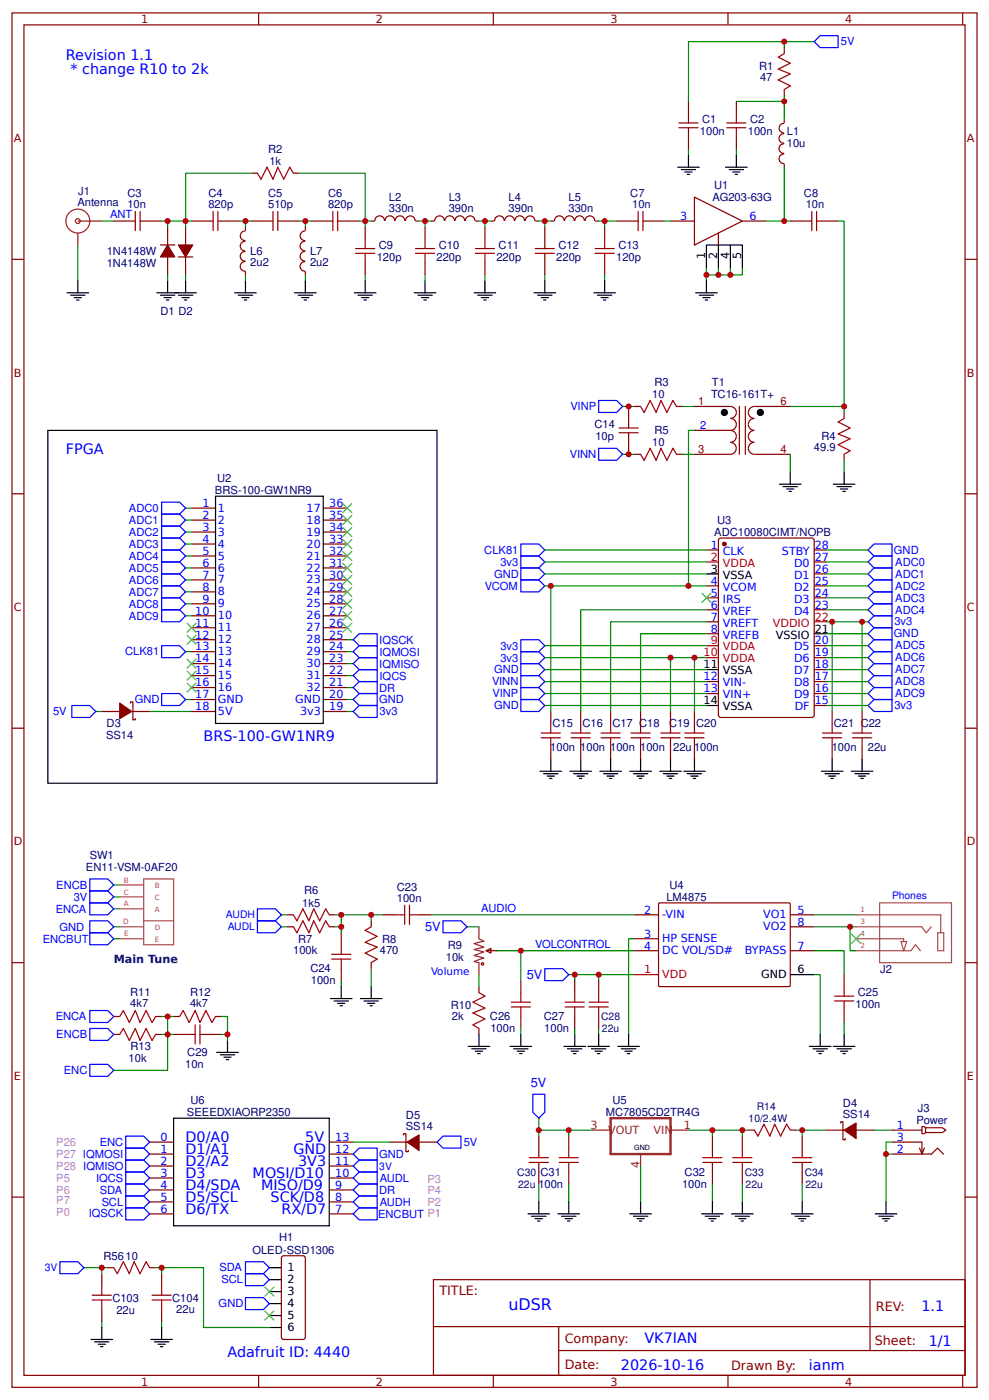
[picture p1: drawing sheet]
<svg xmlns="http://www.w3.org/2000/svg" width="219mm" height="310mm" viewBox="0 0 219 310" stroke-linecap="round" stroke-linejoin="round" font-family="sans-serif">
<g fill="none" stroke="#800" stroke-width=".26">
<path d="M2.6 2.9h213.3v304h-213.3zM5.3 5.5h208v298.7h-208zM57.1 2.9v2.6M109 2.9v2.6M160.9 2.9v2.6M173.3 10.5v1.4M173.3 19.8v1.3M212.7 2.9v2.6M55.6 38.3h1.3M64.8 38.3h1.3M152.1 22.4v2.7M152.1 30.4v2.6"/>
<path d="M162.7 22.4v2.7M162.7 30.4v2.6M173.3 31.8a1.06 1.06 0 0 0-1.2 1.1 1.06 1.06 0 0 0 1.2 1M173.3 29.6a1.06 1.06 0 0 0-1.2 1 1.06 1.06 0 0 0 1.2 1.1M173.3 34.1a1.06 1.06 0 0 0-1.2 1 1.06 1.06 0 0 0 1.2 1.1v.8M173.3 27.3a1.06 1.06 0 0 0-1.1 1 1.06 1.06 0 0 0 1.1 1.1M173.3 26.4v.8M2.6 57.4h2.7M25.1 48.9h2.7M33.1 48.9h2.6M35.5 54.2h3.1M37 50.2v4"/>
<path d="M37 56.8v4M39.4 56.8h3.2M41 50.2v4M41 56.8v4M42.3 48.9h2.7M50.3 48.9h2.6M54.2 55.6a1.06 1.06 0 0 0-1.1 1.1 1.06 1.06 0 0 0 1.1 1M54.2 53.4a1.06 1.06 0 0 0-1.1 1 1.06 1.06 0 0 0 1.1 1.1M54.2 57.9a1.06 1.06 0 0 0-1.1 1 1.06 1.06 0 0 0 1.1 1.1M54.2 51.1a1.06 1.06 0 0 0-1.1 1.1 1.06 1.06 0 0 0 1.1 1M54.2 50.2v.8M55.6 48.9h2.6"/>
<path d="M63.5 48.9h2.6M67.5 55.6a1.06 1.06 0 0 0-1.2 1.1 1.06 1.06 0 0 0 1.2 1M67.5 53.4a1.06 1.06 0 0 0-1.2 1 1.06 1.06 0 0 0 1.2 1.1M67.5 57.9a1.06 1.06 0 0 0-1.2 1 1.06 1.06 0 0 0 1.2 1.1v.8M67.5 51.1a1.06 1.06 0 0 0-1.2 1.1 1.06 1.06 0 0 0 1.2 1M67.5 50.2v.8M68.8 48.9h2.6M76.7 48.9h2.7M80.7 50.2v2.7M80.7 58.2v2.6M82 48.9h.8M82.8 48.9a1.06 1.06 0 0 1 1.1-1.2 1.06 1.06 0 0 1 1.1 1.2"/>
<path d="M85.1 48.9a1.06 1.06 0 0 1 1-1.2 1.06 1.06 0 0 1 1.1 1.2M87.3 48.9a1.06 1.06 0 0 1 1.1-1.2 1.06 1.06 0 0 1 1 1.2M89.6 48.9a1.06 1.06 0 0 1 1.1-1.1 1.06 1.06 0 0 1 1 1.1M91.8 48.9h.8M93.9 50.2v2.7M93.9 58.2v2.6M98.2 48.9a1.06 1.06 0 0 0-1.1-1.2 1.06 1.06 0 0 0-1 1.2h-.9M98.3 48.9a1.06 1.06 0 0 1 1.1-1.2 1.06 1.06 0 0 1 1 1.2M100.6 48.9a1.06 1.06 0 0 1 1-1.2 1.06 1.06 0 0 1 1.1 1.2M102.8 48.9a1.06 1.06 0 0 1 1.1-1.1 1.06 1.06 0 0 1 1.1 1.1M105 48.9h.8M107.2 50.2v2.7"/>
<path d="M107.2 58.2v2.6M108.5 48.9h.8M109.3 48.9a1.06 1.06 0 0 1 1.1-1.2 1.06 1.06 0 0 1 1 1.2M111.5 48.9a1.06 1.06 0 0 1 1.1-1.2 1.06 1.06 0 0 1 1.1 1.2M113.8 48.9a1.06 1.06 0 0 1 1-1.2 1.06 1.06 0 0 1 1.1 1.2M116.1 48.9a1.06 1.06 0 0 1 1-1.1 1.06 1.06 0 0 1 1.1 1.1M118.3 48.9h.8M120.4 50.2v2.7M120.4 58.2v2.6M121.7 48.9h.8M122.5 48.9a1.06 1.06 0 0 1 1.1-1.2 1.06 1.06 0 0 1 1 1.2M124.8 48.9a1.06 1.06 0 0 1 1-1.2 1.06 1.06 0 0 1 1.1 1.2"/>
<path d="M127 48.9a1.06 1.06 0 0 1 1.1-1.2 1.06 1.06 0 0 1 1 1.2M129.3 48.9a1.06 1.06 0 0 1 1.1-1.1 1.06 1.06 0 0 1 1 1.1M131.5 48.9h.8M133.6 50.2v2.7M133.6 58.2v2.6M136.3 48.9h2.6M144.2 48.9h2.6M148.2 48.9h5.3M153.5 43.6l10.5 5.3-10.5 5.3zM158.7 51.5v2.7M164 48.9h5.3M174.6 48.9h2.7"/>
<path d="M182.6 48.9h2.6M213.3 57.4h2.6M54.2 60v.8M138.9 89.9v2.7M138.9 97.8v2.7M140.2 89.9h1.4M149.5 89.9h1.3M153.5 95.2h7.9M186.5 91.2v1.4M2.6 109.2h2.7M42.3 112.4h5.3M42.3 115h5.3"/>
<path d="M42.3 117.7h5.3M71.4 112.4h5.3M71.4 115h5.3M71.4 117.7h5.3M140.2 100.5h1.4M149.5 100.5h1.3M158.8 119.3l.5-.3h20.1l.4 .3 .1 38.9-.2 .4-20.4 .1-.5-.3zM186.5 100.5v1.3M213.3 109.2h2.6M42.3 120.3h5.3M42.3 123h5.3M42.3 125.6h5.3"/>
<path d="M42.3 128.3h5.3M42.3 130.9h5.3M42.3 133.6h5.3M42.3 136.2h5.3M42.3 138.9h5.3M71.4 120.3h5.3M71.4 123h5.3M71.4 125.6h5.3M71.4 128.3h5.3M71.4 130.9h5.3M71.4 133.6h5.3M71.4 136.2h5.3"/>
<path d="M71.4 138.9h5.3M156.1 121.7h2.6M156.1 129.6h2.6M156.1 132.2h2.6M156.1 134.9h2.6M156.1 137.5h2.6M179.9 121.7h2.7M179.9 129.6h2.7M179.9 132.2h2.7M179.9 134.9h2.7M179.9 126.9h2.7M179.9 124.3h2.7"/>
<path d="M22.5 157.4h4M28.8 155.5v-.2h.6v3.9h.5v-.2M29.1 157.4h4M42.3 157.4h5.3M42.3 141.5h5.3M42.3 144.1h5.3M42.3 146.8h5.3M42.3 149.4h5.3M42.3 152.1h5.3M42.3 154.7h5.3M71.4 157.4h5.3M71.4 141.5h5.3"/>
<path d="M71.4 144.1h5.3M71.4 146.8h5.3M71.4 149.4h5.3M71.4 152.1h5.3M71.4 154.7h5.3M121.7 157.4v2.6M128.3 157.4v2.6M134.9 157.4v2.6M141.6 157.4v2.6M148.2 157.4v2.6M153.5 157.4v2.6M156.1 140.2h2.6"/>
<path d="M156.1 150.8h2.6M156.1 153.4h2.6M179.9 150.8h2.7M179.9 153.4h2.7M179.9 156.1h2.7M179.9 148.1h2.7M179.9 145.5h2.7M179.9 142.8h2.7M183.9 157.4v2.6M190.5 157.4v2.6M2.6 161.1h2.7M121.7 165.3v2.7"/>
<path d="M128.3 165.3v2.7M134.9 165.3v2.7M141.6 165.3v2.7M148.2 165.3v2.7M153.5 165.3v2.7M183.9 165.3v2.7M190.5 165.3v2.7M213.3 161.1h2.6M145.6 199.8l.2-.1h28.7l.1 .3v18.1l-.2 .1h-28.7l-.2-.2zM2.6 212.9h2.7M63.5 202.4h1.3M63.5 205h1.3"/>
<path d="M72.8 202.4h1.3M72.8 205h1.3M75.4 206.3v2.7M75.4 214.3v2.6M82 203.7v1.3M82 212.9v1.4M84.7 202.4h2.6M92.6 202.4h2.6M105.8 218.2v1.4M107.4 210.3l1.1-.5v1zM107.4 210.3h2.4M115.1 216.9v2.7"/>
<path d="M127 216.9v2.7M132.3 216.9v2.7M140.2 202.4h5.3M140.2 210.3h5.3M140.2 207.6h5.3M174.6 202.4h5.3M174.6 205h5.3M174.6 210.3h5.3M186.5 215.6v2.6M213.3 212.9h2.6M25.1 224.8h1.4M25.1 228.8h1.4"/>
<path d="M34.4 224.8h1.3M34.4 228.8h1.3M38.4 224.8h1.3M38.4 228.8h2.6M46.3 228.8h2.6M47.6 224.8h1.3M105.8 227.5v1.3M115.1 224.8v2.7M127 224.8v2.7M132.3 224.8v2.7M186.5 223.5v2.7M33.1 252.6h5.3"/>
<path d="M33.1 255.3h5.3M33.1 257.9h5.3M72.8 252.6h5.3M72.8 255.3h5.3M72.8 257.9h5.3M86 252.6h4M89.2 251v-.2h.5v3.9h.5v-.2M92.6 252.6h4M119.1 251.3v2.6M119.1 259.2v2.7M125.7 251.3v2.6M125.7 259.2v2.7"/>
<path d="M157.4 251.3v2.6M157.4 259.2v2.7M164 251.3v2.6M164 259.2v2.7M165.4 250h1.3M174.6 250h1.3M177.3 251.3v2.6M177.3 259.2v2.7M182.6 250h3.9M185.7 248.4v-.3h.6v4h.5v-.3M189.2 250h3.9M197.1 255.3h8.7l1.4-1.4 1.3 1.4"/>
<path d="M197.1 252.6h6.6v2.7l.6-1.4M197.1 250h6.6M203.2 253.9l.5 1.4M204.5 249.4h3.7l.8 .6-.8 .5h-3.7zM204.5 249.4l-.2-.2h-.6v1.6h.6l.2-.3M2.6 264.8h2.7M33.1 260.6h5.3M33.1 263.2h5.3M33.1 265.9h5.3M33.1 268.5h5.3M62.4 277.8h4.5h.3l.3 .5v17.5l-.3 .4-.3 .1h-4.2l-.3-.1-.2-.4v-17.5zM72.8 260.6h5.3"/>
<path d="M72.8 263.2h5.3M72.8 265.9h5.3M72.8 268.5h5.3M213.3 264.8h2.6M22.5 281.7v2.7M22.5 289.7v2.6M23.8 280.4h1.3M33.1 280.4h1.3M35.7 281.7v2.7M35.7 289.7v2.6M95.8 283.1h117.5v21.1h-117.5zM95.8 293.4h117.4"/>
<path d="M123.5 298.7h89.7M123.5 293.4v10.6M192.2 283.1l.1 15.6M57.1 304.2v2.7M109 304.2v2.7M160.9 304.2v2.7M212.7 304.2v2.7"/>
</g>
<g fill="#800" stroke="#800" stroke-width=".26">
<path d="M26.5 155.5l2.6 1.9-2.6 1.6z"/>
<path d="M39.4 54.2h3.2l-1.6 2.6z"/>
<path d="M37 54.2l1.6 2.6h-3.1z"/>
<path d="M90 252.6l2.6-1.6v3.5z"/>
<path d="M186.5 250l2.7-1.6v3.4z"/>
<circle cx="160.1" cy="120.3" r=".4"/>
</g>
<path d="M156.1 124.3h2.6M179.9 137.5h2.7M156.1 142.8h2.6M156.1 145.5h2.6M140.2 215.6h5.3" fill="none" stroke="#f00" stroke-width=".26"/>
<g fill="none" stroke="#000" stroke-width=".26">
<path d="M149.8 37h4.7M150.5 37.5h3.2M151.3 38h1.6M151.9 38.6h.5M152.1 34.3v2.7M160.3 37h4.8M161.1 37.5h3.2M161.9 38h1.6M162.5 38.6h.5M162.7 34.3v2.7M156.1 59.5v-5.3h7.9v5.3M158.7 54.2v5.3"/>
<path d="M161.4 54.2v5.3M14.8 64.8h4.8M15.6 65.3h3.2M16.4 65.8h1.6M16.9 66.4h.6M17.2 62.1v2.7M34.7 64.8h8.7M35.5 65.3h3.1M36.2 65.8h1.6M36.8 66.4h.5M37 62.1v2.7M39.4 65.3h3.2"/>
<path d="M40.2 65.8h1.6M40.7 66.4h.6M41 62.1v2.7M51.9 64.8h4.7M52.7 65.3h3.1M53.4 65.8h1.6M54 66.4h.5M54.2 62.1v2.7M65.1 64.8h4.7M65.9 65.3h3.2M66.7 65.8h1.6M67.2 66.4h.5"/>
<path d="M67.5 62.1v2.7M78.3 64.8h4.8M79.1 65.3h3.2M79.9 65.8h1.6M80.4 66.4h.6M80.7 62.1v2.7M91.5 64.8h4.8M92.3 65.3h3.2M93.1 65.8h1.6M93.7 66.4h.5M93.9 62.1v2.7M104.8 64.8h4.7"/>
<path d="M105.6 65.3h3.1M106.4 65.8h1.5M106.9 66.4h.5M107.2 62.1v2.7M118 64.8h4.8M118.8 65.3h3.2M119.6 65.8h1.6M120.1 66.4h.5M120.4 62.1v2.7M131.2 64.8h4.8M132 65.3h3.2M132.8 65.8h1.6"/>
<path d="M133.3 66.4h.6M133.6 62.1v2.7M153.7 64.8h4.8M154.5 65.3h3.2M155.3 65.8h1.6M155.8 66.4h.6M156.1 62.1v2.7M10.6 95.2h86v78h-86zM47.6 109.7h23.8v50.3h-23.8zM172.2 107.1h4.8M173 107.6h3.2M173.8 108.2h1.6"/>
<path d="M174.4 108.7h.5M174.6 104.5v2.6M184.1 107.1h4.8M184.9 107.6h3.2M185.7 108.2h1.6M186.3 108.7h.5M186.5 104.5v2.6M156.1 126.9h2.6M156.1 148.1h2.6M156.1 156.1h2.6M179.9 140.2h2.7M119.3 170.6h4.8"/>
<path d="M120.1 171.1h3.2M120.9 171.7h1.6M121.4 172.2h.6M121.7 168v2.6M125.9 170.6h4.8M126.7 171.1h3.2M127.5 171.7h1.6M128.1 172.2h.5M128.3 168v2.6M132.6 170.6h4.7M133.3 171.1h3.2M134.1 171.7h1.6"/>
<path d="M134.7 172.2h.5M134.9 168v2.6M139.2 170.6h4.7M140 171.1h3.1M140.8 171.7h1.5M141.3 172.2h.5M141.6 168v2.6M145.8 170.6h4.7M146.6 171.1h3.2M147.4 171.7h1.6M147.9 172.2h.5M148.2 168v2.6"/>
<path d="M151.1 170.6h4.7M151.9 171.1h3.1M152.7 171.7h1.6M153.2 172.2h.5M153.5 168v2.6M181.5 170.6h4.8M182.3 171.1h3.2M183.1 171.7h1.6M183.6 172.2h.5M183.9 168v2.6M188.1 170.6h4.8M188.9 171.1h3.2"/>
<path d="M189.7 171.7h1.6M190.2 172.2h.6M190.5 168v2.6M75.4 218.2v2.7M82 218.2v2.7M174.6 215.6h5.3M47.9 232.8h4.8M48.7 233.3h3.2M49.5 233.8h1.6M50 234.4h.5M50.3 230.1v2.7M73 220.9h4.8"/>
<path d="M73.8 221.4h3.2M74.6 221.9h1.6M75.1 222.5h.6M79.6 220.9h4.8M80.4 221.4h3.2M81.2 221.9h1.6M81.8 222.5h.5M103.5 231.5h4.7M104.2 232h3.2M105 232.5h1.6M105.6 233h.5M105.8 228.8v2.7"/>
<path d="M112.7 231.5h4.8M113.5 232h3.2M114.3 232.5h1.6M114.8 233h.6M115.1 228.8v2.7M124.6 231.5h4.8M125.4 232h3.2M126.2 232.5h1.6M126.7 233h.6M127 228.8v2.7M129.9 231.5h4.8M130.7 232h3.2"/>
<path d="M131.5 232.5h1.6M132 233h.6M132.3 228.8v2.7M136.5 231.5h4.8M137.3 232h3.2M138.1 232.5h1.6M138.6 233h.6M138.9 228.8v2.7M178.9 231.5h4.7M179.7 232h3.1M180.4 232.5h1.6M181 233h.5"/>
<path d="M181.2 228.8v2.7M184.1 231.5h4.8M184.9 232h3.2M185.7 232.5h1.6M186.3 233h.5M186.5 228.8v2.7M38.4 247.3h34.4v23.8h-34.4zM116.7 268.5h4.7M117.5 269h3.1M118.3 269.6h1.6M118.8 270.1h.5M119.1 265.9v2.6"/>
<path d="M123.3 268.5h4.8M124.1 269h3.2M124.9 269.6h1.6M125.4 270.1h.5M125.7 265.9v2.6M139.2 268.5h4.7M140 269h3.1M140.8 269.6h1.5M141.3 270.1h.5M141.6 265.9v2.6M155 268.5h4.8M155.8 269h3.2"/>
<path d="M156.6 269.6h1.6M157.2 270.1h.5M157.4 265.9v2.6M161.7 268.5h4.7M162.5 269h3.1M163.2 269.6h1.6M163.8 270.1h.5M164 265.9v2.6M174.9 268.5h4.8M175.7 269h3.2M176.5 269.6h1.6M177 270.1h.5"/>
<path d="M177.3 265.9v2.6M193.4 268.5h4.8M194.2 269h3.2M195 269.6h1.6M195.5 270.1h.6M195.8 265.9v2.6M20.1 296.3h4.8M20.9 296.8h3.2M21.7 297.3h1.6M22.2 297.9h.6M22.5 293.6v2.7M33.3 296.3h4.8"/>
<path d="M34.1 296.8h3.2M34.9 297.3h1.6M35.5 297.9h.5M35.7 293.6v2.7M59.5 280.4h2.7M59.5 283.1h2.7M59.5 285.7h2.7M59.5 288.3h2.7M59.5 291h2.7M59.5 293.6h2.7"/>
</g>
<g fill="none" stroke="#080" stroke-width=".26">
<path d="M173.3 9.2h-21.2v13.2M179.9 9.2h-6.6v1.3M55.6 38.3h-14.6v11.9M66.1 38.3h14.6v10.6h-1.3M152.1 33v1.3M162.7 33v1.3M162.7 22.4h10.6M173.3 37v11.9h-4M173.3 21.1v5.3M17.2 54.2v7.9M22.5 48.9h2.6M35.7 48.9h1.3"/>
<path d="M42.3 48.9h-5.3v1.3M52.9 48.9h1.3v1.3M54.2 48.9h1.4M66.1 48.9h1.4v1.3M67.5 48.9h1.3M82 48.9h-1.3v1.3M92.6 48.9h1.3M95.2 48.9h-1.3v1.3M105.8 48.9h1.4v1.3M107.2 48.9h1.3M119.1 48.9h2.6M120.4 48.9v1.3"/>
<path d="M132.3 48.9h1.3v1.3M133.6 48.9h2.7M146.8 48.9h1.4M156.1 59.5v2.6M158.7 59.5v1.3M161.4 59.5v1.3M164 59.5v1.3h-7.9M173.3 48.9h1.3M185.2 48.9h1.3v41h-11.9M37 60.8v1.3M41 60.8v1.3M54.2 60.8v1.3"/>
<path d="M67.5 60.8v1.3M80.7 60.8v1.3M93.9 60.8v1.3M107.2 60.8v1.3M120.4 60.8v1.3M133.6 60.8v1.3M137.6 89.9h2.6M150.8 89.9h2.7M153.5 95.2h-1.4v34.4M186.5 89.9v1.3M41 112.4h1.3M41 115h1.3"/>
<path d="M41 117.7h1.3M137.6 100.5h2.6M150.8 100.5h2.7M174.6 100.5v4M186.5 101.8v2.7M41 120.3h1.3M41 128.3h1.3M41 125.6h1.3M41 123h1.3M41 130.9h1.3M41 133.6h1.3M41 136.2h1.3"/>
<path d="M120.4 129.6h35.7M120.4 126.9h35.7M120.4 124.3h35.7M120.4 121.7h35.7M121.7 129.6v27.8M156.1 134.9h-27.8v22.5M156.1 137.5h-21.2v19.9M182.6 137.5h7.9v19.9M182.6 134.9h9.2M182.6 132.2h9.2M182.6 129.6h9.2M182.6 126.9h9.2"/>
<path d="M182.6 124.3h9.2M182.6 121.7h9.2M183.9 137.5v19.9M190.5 137.5h1.3M21.2 157.4h1.3M33.1 157.4h9.2M41 144.1h1.3M41 154.7h1.3M76.7 152.1h1.4M76.7 149.4h1.4M76.7 146.8h1.4M76.7 144.1h1.4"/>
<path d="M76.7 141.5h1.4M76.7 157.4h1.4M76.7 154.7h1.4M120.4 153.4h35.7M120.4 150.8h35.7M120.4 148.1h35.7M120.4 145.5h27.8M120.4 142.8h35.7M120.4 156.1h35.7M153.5 145.5v11.9M156.1 145.5h-7.9v11.9M156.1 140.2h-14.5v17.2"/>
<path d="M182.6 153.4h9.2M182.6 150.8h9.2M182.6 148.1h9.2M182.6 145.5h9.2M182.6 142.8h9.2M182.6 156.1h9.2M182.6 140.2h9.2M25.1 198.4h1.4M25.1 195.7h1.4M25.1 207.6h1.4M25.1 205h1.4M25.1 201h1.4"/>
<path d="M62.2 202.4h1.3M62.2 205h1.3M74.1 202.4h10.6M75.4 202.4v2.6h-1.3M75.4 205v1.3M75.4 216.9v1.3M82 202.4v1.3M82 214.3v3.9M95.2 202.4h45M103.2 205h2.6M105.8 215.6v2.6M109.8 210.3h30.4"/>
<path d="M115.1 210.3v6.6M125.7 215.6h1.3M132.3 215.6v1.3M140.2 215.6h-13.2v1.3M140.2 207.6h-1.3v21.2M179.9 215.6h1.3v13.2M179.9 210.3h6.6v5.3M179.9 202.4h9.3M179.9 205h8M189.2 205h-1.3v5.3h1.3M35.7 228.8h2.7M35.7 224.8h1.3"/>
<path d="M38.4 224.8h-1.4v11.9h-11.9M48.9 224.8h1.4v5.3M48.9 228.8h1.4M115.1 227.5v1.3M127 227.5v1.3M132.3 227.5v1.3M186.5 226.2v2.6M78.1 252.6h7.9M119.1 247.3v2.7M125.7 250h-6.6v1.3M131 250h-5.3v1.3M141.6 257.9v8"/>
<path d="M152.1 250h5.3M164 250h-6.6v1.3M165.4 250h-1.4v1.3M175.9 250h6.7M177.3 250v1.3M193.1 250h4M195.8 255.3h1.3M197.1 252.6h-1.3v13.3M119.1 261.9v4M125.7 261.9v4M157.4 261.9v4M164 261.9v4"/>
<path d="M177.3 261.9v4M18.5 280.4h5.3M22.5 280.4v1.3M22.5 292.3v1.3M34.4 280.4h10.6v13.2h14.5M35.7 280.4v1.3M35.7 292.3v1.3"/>
</g>
<g fill="none" stroke="#00f" stroke-width=".26">
<path d="M181.2 7.9h4v2.6h-4l-1.3-1.3zM132.3 99.2h4l1.3 1.3-1.3 1.3h-4zM132.3 88.6h4l1.3 1.3-1.3 1.3h-4zM35.7 119h4l1.3 1.3-1.3 1.4h-4zM35.7 116.4h4l1.3 1.3-1.3 1.3h-4zM35.7 113.7h4l1.3 1.3-1.3 1.4h-4zM35.7 111.1h4l1.3 1.3-1.3 1.3h-4zM35.7 134.9h4l1.3 1.3-1.3 1.3h-4zM35.7 132.2h4l1.3 1.4-1.3 1.3h-4zM35.7 129.6h4l1.3 1.3-1.3 1.3h-4zM35.7 126.9h4l1.3 1.4-1.3 1.3h-4zM35.7 124.3h4l1.3 1.3-1.3 1.3h-4z"/>
<path d="M35.7 121.7h4l1.3 1.3-1.3 1.3h-4zM115.1 125.6h4l1.3 1.3-1.3 1.4h-4zM115.1 128.3h4l1.3 1.3-1.3 1.3h-4zM115.1 123h4l1.3 1.3-1.3 1.3h-4zM115.1 120.3h4l1.3 1.4-1.3 1.3h-4zM191.8 137.5l1.3-1.3h4v2.7h-4zM191.8 121.7l1.3-1.4h4v2.7h-4zM193.1 133.6h4v2.6h-4l-1.3-1.3zM193.1 130.9h4v2.7h-4l-1.3-1.4zM193.1 128.3h4v2.6h-4l-1.3-1.3zM193.1 125.6h4v2.7h-4l-1.3-1.4zM193.1 123h4v2.6h-4l-1.3-1.3z"/>
<path d="M15.9 156.1h3.9l1.4 1.3-1.4 1.3h-3.9zM35.7 142.8h4l1.3 1.3-1.3 1.4h-4zM35.7 153.4h4l1.3 1.3-1.3 1.4h-4zM78.1 149.4l1.3-1.3h3.9v2.7h-3.9zM78.1 146.8l1.3-1.3h3.9v2.6h-3.9zM78.1 141.5l1.3-1.3h3.9v2.6h-3.9zM78.1 157.4l1.3-1.3h3.9v2.6h-3.9zM78.1 154.7l1.3-1.3h3.9v2.7h-3.9zM79.4 150.8h3.9v2.6h-3.9l-1.3-1.3zM79.4 142.8h3.9v2.7h-3.9l-1.3-1.4zM115.1 154.7h4l1.3 1.4-1.3 1.3h-4zM115.1 146.8h4l1.3 1.3-1.3 1.3h-4z"/>
<path d="M115.1 141.5h4l1.3 1.3-1.3 1.3h-4zM115.1 144.1h4l1.3 1.4-1.3 1.3h-4zM115.1 149.4h4l1.3 1.4-1.3 1.3h-4zM115.1 152.1h4l1.3 1.3-1.3 1.3h-4zM191.8 140.2l1.3-1.3h4v2.6h-4zM191.8 156.1l1.3-1.4h4v2.7h-4zM193.1 152.1h4v2.6h-4l-1.3-1.3zM193.1 149.4h4v2.7h-4l-1.3-1.3zM193.1 146.8h4v2.6h-4l-1.3-1.3zM193.1 144.1h4v2.7h-4l-1.3-1.3zM193.1 141.5h4v2.6h-4l-1.3-1.3zM19.8 194.4h4l1.3 1.3-1.3 1.4h-4z"/>
<path d="M19.8 199.7h4l1.3 1.3-1.3 1.4h-4zM19.8 197.1h4l1.3 1.3-1.3 1.3h-4zM19.8 203.7h4l1.3 1.3-1.3 1.3h-4zM19.8 206.3h4l1.3 1.3-1.3 1.4h-4zM56.9 201h4l1.3 1.4-1.3 1.3h-4zM56.9 203.7h4l1.3 1.3-1.3 1.3h-4zM97.9 203.7h4l1.3 1.3-1.3 1.3h-4zM120.4 214.3h4l1.3 1.3-1.3 1.3h-4zM19.8 223.5h4l1.3 1.3-1.3 1.4h-4zM19.8 227.5h4l1.3 1.3-1.3 1.3h-4zM19.8 235.4h4l1.3 1.3-1.3 1.4h-4zM27.8 251.3h3.9l1.4 1.3-1.4 1.3h-3.9z"/>
<path d="M27.8 259.2h3.9l1.4 1.4-1.4 1.3h-3.9zM27.8 253.9h3.9l1.4 1.4-1.4 1.3h-3.9zM27.8 256.6h3.9l1.4 1.3-1.4 1.3h-3.9zM78.1 257.9l1.3-1.3h3.9v2.6h-3.9zM79.4 253.9h3.9v2.7h-3.9l-1.3-1.3zM97.9 251.3h4v2.6h-4l-1.3-1.3zM117.7 242h2.7v4l-1.3 1.3-1.4-1.3zM13.2 279.1h4l1.3 1.3-1.3 1.3h-4zM27.8 261.9h3.9l1.4 1.3-1.4 1.3h-3.9zM27.8 264.5h3.9l1.4 1.4-1.4 1.3h-3.9zM27.8 267.2h3.9l1.4 1.3-1.4 1.3h-3.9zM54.2 279.1h4l1.3 1.3-1.3 1.3h-4z"/>
<path d="M78.1 260.6l1.3-1.4h3.9v2.7h-3.9zM78.1 265.9l1.3-1.4h3.9v2.7h-3.9zM78.1 263.2l1.3-1.3h3.9v2.6h-3.9zM78.1 268.5l1.3-1.3h3.9v2.6h-3.9zM54.2 287h4l1.3 1.3-1.3 1.4h-4zM54.2 281.7h4l1.3 1.4-1.3 1.3h-4z"/>
</g>
<g fill="none" stroke="#a00000" stroke-width=".26">
<path d="M173.3 11.9l-1.3 .7 2.6 1.4-2.6 1.3 2.6 1.1-2.6 1.3 2.6 1.3-1.3 .8M56.9 38.3l.8 1.3 1.3-2.6 1.3 2.6 1.1-2.6 1.3 2.6 1.3-2.6 .8 1.3M150 27.2h4.3M150 28.3h4.3M152.1 25.1v2.1M152.1 28.3v2.1M160.6 27.2h4.2M160.6 28.3h4.2M162.7 25.1v2.1M162.7 28.3v2.1M27.8 48.9h2.1M29.9 46.8v4.2"/>
<path d="M31 48.9h2.1M31 46.8v4.2M45 48.9h2.1M47.1 46.8v4.2M48.2 48.9h2.1M48.2 46.8v4.2M58.2 48.9h2.1M60.3 46.8v4.2M61.4 48.9h2.1M61.4 46.8v4.2M71.4 48.9h2.2M73.6 46.8v4.2"/>
<path d="M74.6 48.9h2.1M74.6 46.8v4.2M78.6 55h4.2M78.6 56h4.2M80.7 52.9v2.1M80.7 56v2.2M91.8 55h4.2M91.8 56h4.2M93.9 52.9v2.1M93.9 56v2.2M105 55h4.3M105 56h4.3"/>
<path d="M107.2 52.9v2.1M107.2 56v2.2M118.3 55h4.2M118.3 56h4.2M120.4 52.9v2.1M120.4 56v2.2M131.5 55h4.2M131.5 56h4.2M133.6 52.9v2.1M133.6 56v2.2M138.9 48.9h2.1M141 46.8v4.2"/>
<path d="M142.1 48.9h2.1M142.1 46.8v4.2M177.3 48.9h2.1M179.4 46.8v4.2M180.4 48.9h2.2M180.4 46.8v4.2M136.8 94.7h4.2M136.8 95.7h4.2M138.9 92.6v2.1M138.9 95.7v2.1M141.6 89.9l.7 1.3 1.4-2.6 1.3 2.6 1-2.6 1.4 2.6 1.3-2.6 .8 1.3M186.5 92.6l-1.3 .7 2.7 1.4-2.7 1.3 2.7 1-2.7 1.4 2.7 1.3-1.4 .8"/>
<path d="M141.6 100.5l.7 1.3 1.4-2.6 1.3 2.6 1-2.6 1.4 2.6 1.3-2.6 .8 1.3M119.6 163.2h4.2M119.6 162.1h4.2M121.7 160v2.1M121.7 163.2v2.1M126.2 163.2h4.2M126.2 162.1h4.2M128.3 160v2.1M128.3 163.2v2.1M132.8 163.2h4.3M132.8 162.1h4.3M134.9 160v2.1"/>
<path d="M134.9 163.2v2.1M139.4 163.2h4.3M139.4 162.1h4.3M141.6 160v2.1M141.6 163.2v2.1M146 163.2h4.3M146 162.1h4.3M148.2 160v2.1M148.2 163.2v2.1M151.3 163.2h4.3M151.3 162.1h4.3M153.5 160v2.1"/>
<path d="M153.5 163.2v2.1M181.8 163.2h4.2M181.8 162.1h4.2M183.9 160v2.1M183.9 163.2v2.1M188.4 163.2h4.2M188.4 162.1h4.2M190.5 160v2.1M190.5 163.2v2.1M64.8 202.4l.8 1.3 1.3-2.7 1.4 2.7 1-2.7 1.3 2.7 1.4-2.7 .8 1.4M64.8 205l.8 1.3 1.3-2.6 1.4 2.6 1-2.6 1.3 2.6 1.4-2.6 .8 1.3M73.3 211.1h4.2"/>
<path d="M73.3 212.1h4.2M75.4 209v2.1M75.4 212.1v2.2M82 205l-1.3 .8 2.6 1.3-2.6 1.3 2.6 1.1-2.6 1.3 2.6 1.3-1.3 .8M87.3 202.4h2.1M89.4 200.2v4.3M90.5 202.4h2.1M90.5 200.2v4.3M105.8 219.6l1.4 .7-2.7 1.4 2.7 1.3-2.7 1 2.7 1.4-2.7 1.3 1.3 .8M115.1 219.6v2.1M127 219.6v2.1M132.3 219.6v2.1"/>
<path d="M186.5 218.2v2.1M26.5 224.8l.8-1.3 1.3 2.7 1.3-2.7 1.1 2.7 1.3-2.7 1.3 2.7 .8-1.4M26.5 228.8l.8-1.3 1.3 2.6 1.3-2.6 1.1 2.6 1.3-2.6 1.3 2.6 .8-1.3M39.7 224.8l.8-1.3 1.3 2.7 1.3-2.7 1.1 2.7 1.3-2.7 1.3 2.7 .8-1.4M41 228.8h2.1M43.1 226.7v4.2M44.2 228.8h2.1M44.2 226.7v4.2M113 221.7h4.2M113 222.7h4.2M115.1 222.7v2.1M124.9 221.7h4.2"/>
<path d="M124.9 222.7h4.2M127 222.7v2.1M130.2 221.7h4.2M130.2 222.7h4.2M132.3 222.7v2.1M184.4 220.3h4.2M184.4 221.4h4.2M186.5 221.4v2.1M116.9 256.1h4.3M116.9 257.1h4.3M119.1 253.9v2.2M119.1 257.1v2.1"/>
<path d="M123.6 256.1h4.2M123.6 257.1h4.2M125.7 253.9v2.2M125.7 257.1v2.1M155.3 256.1h4.2M155.3 257.1h4.2M157.4 253.9v2.2M157.4 257.1v2.1M161.9 256.1h4.3M161.9 257.1h4.3M164 253.9v2.2M164 257.1v2.1"/>
<path d="M166.7 250l.8 1.3 1.3-2.6 1.3 2.6 1.1-2.6 1.3 2.6 1.3-2.6 .8 1.3M175.2 256.1h4.2M175.2 257.1h4.2M177.3 253.9v2.2M177.3 257.1v2.1M20.4 287.5h4.2M20.4 286.5h4.2M22.5 284.4v2.1M22.5 287.5v2.2M25.1 280.4l.8 1.3 1.4-2.6 1.3 2.6 1-2.6 1.4 2.6 1.3-2.6 .8 1.3M33.6 287.5h4.2M33.6 286.5h4.2"/>
<path d="M35.7 284.4v2.1M35.7 287.5v2.2"/>
<circle cx="106.6" cy="213.2" r=".26"/>
</g>
<g fill="none" stroke="#a54b4b" stroke-width=".26">
<path d="M26.5 195.7h5.2M26.5 198.4h5.2M31.7 194.4h6.7v14.6h-6.7zM194.4 199.7h15.9v13.2h-15.9zM26.5 205h5.2M26.5 207.6h5.2M26.5 201h5.2M31.7 203.7h6.7M189.2 210.3h12.1l1-1.3 1.1 1.3M189.2 202.4h18.7v3.9M189.2 205h14.4l1.1 1.3 1.1-1.3M189.2 207.6h10.5v.7"/>
<path d="M199.1 208.3h1.2l-.6 2zM199.7 210.3h.1M207.2 206.3h1.3v4h-1.3z"/>
</g>
<g fill="#000" stroke="#3c3" stroke-width=".26">
<path d="M75.7 111.3l2.1 2.2zM77.8 111.3l-2.1 2.2z"/>
<path d="M75.7 114l2.1 2.1zM77.8 114l-2.1 2.1z"/>
<path d="M75.7 116.6l2.1 2.1zM77.8 116.6l-2.1 2.1z"/>
<path d="M75.7 119.3l2.1 2.1zM77.8 119.3l-2.1 2.1z"/>
<path d="M41.3 137.8l2.1 2.1zM43.4 137.8l-2.1 2.1z"/>
<path d="M75.7 121.9l2.1 2.1zM77.8 121.9l-2.1 2.1z"/>
<path d="M75.7 124.6l2.1 2.1zM77.8 124.6l-2.1 2.1z"/>
<path d="M75.7 127.2l2.1 2.1zM77.8 127.2l-2.1 2.1z"/>
<path d="M75.7 129.9l2.1 2.1zM77.8 129.9l-2.1 2.1z"/>
<path d="M75.7 132.5l2.1 2.1zM77.8 132.5l-2.1 2.1z"/>
<path d="M75.7 135.1l2.1 2.2zM77.8 135.1l-2.1 2.2z"/>
<path d="M75.7 137.8l2.1 2.1zM77.8 137.8l-2.1 2.1z"/>
<path d="M155 131.2l2.2 2.1zM157.2 131.2l-2.2 2.1z"/>
<path d="M41.3 140.4l2.1 2.2zM43.4 140.4l-2.1 2.2z"/>
<path d="M41.3 145.7l2.1 2.1zM43.4 145.7l-2.1 2.1z"/>
<path d="M41.3 148.4l2.1 2.1zM43.4 148.4l-2.1 2.1z"/>
<path d="M41.3 151l2.1 2.1zM41.3 153.1l2.1-2.1z"/>
<path d="M188.1 206.6l2.1 2.1zM190.2 206.6l-2.1 2.1z"/>
<path d="M58.5 284.6l2.1 2.2zM58.5 286.8l2.1-2.2z"/>
<path d="M58.5 289.9l2.1 2.1zM60.6 289.9l-2.1 2.1z"/>
</g>
<g fill="none" stroke="#8d2323" stroke-width=".26">
<path d="M17.2 48.9h5.3M17.2 51.5v2.7M105.8 205v2.6l1.1 .6-2.1 .5 2.1 .8-2.1 .5 2.1 .6-2.1 .7 2.1 .6-2.1 .8 1 .2v2.7M131 250h3.9M141.6 255.3v2.6M148.2 250h3.9"/>
<circle cx="17.2" cy="48.9" r="2.65"/>
<circle cx="17.2" cy="48.9" r=".53"/>
</g>
<path d="M134.9 247.3h13.3v8h-13.3z" fill="none" stroke="#8d2323" stroke-width=".53"/>
<path d="M153.5 89.9h7.9a1.32 1.32 0 0 1 1.3 1.3 1.32 1.32 0 0 1-1.3 1.4 1.32 1.32 0 0 1 1.3 1.3 1.32 1.32 0 0 1-1.3 1.3 1.32 1.32 0 0 1 1.3 1.3 1.32 1.32 0 0 1-1.3 1.3M161.4 97.8a1.32 1.32 0 0 1 1.3 1.4 1.32 1.32 0 0 1-1.3 1.3M163.4 89.9v10.6M164.7 89.9v10.6M174.6 89.9h-7.9a1.32 1.32 0 0 0-1.3 1.3 1.32 1.32 0 0 0 1.3 1.4 1.32 1.32 0 0 0-1.3 1.3 1.32 1.32 0 0 0 1.3 1.3 1.32 1.32 0 0 0-1.3 1.3 1.32 1.32 0 0 0 1.3 1.3 1.32 1.32 0 0 0-1.3 1.4 1.32 1.32 0 0 0 1.3 1.3h7.9M153.5 100.5h7.9" fill="none" stroke="#840000" stroke-width=".26"/>
<g fill="#000" stroke="#000" stroke-width=".26">
<circle cx="160.1" cy="91.2" r=".66"/>
<circle cx="168" cy="91.2" r=".66"/>
</g>
<g fill="#c00">
<circle cx="173.3" cy="48.9" r=".66"/>
<circle cx="161.4" cy="60.8" r=".66"/>
<circle cx="158.7" cy="60.8" r=".66"/>
<circle cx="156.1" cy="60.8" r=".66"/>
<circle cx="173.3" cy="22.4" r=".66"/>
<circle cx="173.3" cy="9.2" r=".66"/>
<circle cx="138.9" cy="89.9" r=".66"/>
<circle cx="82" cy="202.4" r=".66"/>
<circle cx="75.4" cy="205" r=".66"/>
<circle cx="75.4" cy="202.4" r=".66"/>
<circle cx="119.1" cy="250" r=".66"/>
<circle cx="187.9" cy="205" r=".66"/>
<circle cx="125.7" cy="250" r=".66"/>
<circle cx="164" cy="250" r=".66"/>
<circle cx="177.3" cy="250" r=".66"/>
<circle cx="195.8" cy="255.3" r=".66"/>
<circle cx="132.3" cy="215.6" r=".66"/>
<circle cx="127" cy="215.6" r=".66"/>
<circle cx="41" cy="48.9" r=".66"/>
<circle cx="93.9" cy="48.9" r=".66"/>
<circle cx="54.2" cy="48.9" r=".66"/>
<circle cx="67.5" cy="48.9" r=".66"/>
<circle cx="80.7" cy="48.9" r=".66"/>
<circle cx="115.1" cy="210.3" r=".66"/>
<circle cx="37" cy="48.9" r=".66"/>
<circle cx="107.2" cy="48.9" r=".66"/>
<circle cx="120.4" cy="48.9" r=".66"/>
<circle cx="133.6" cy="48.9" r=".66"/>
<circle cx="153.5" cy="145.5" r=".66"/>
<circle cx="190.5" cy="137.5" r=".66"/>
<circle cx="183.9" cy="137.5" r=".66"/>
<circle cx="121.7" cy="129.6" r=".66"/>
<circle cx="148.2" cy="145.5" r=".66"/>
<circle cx="138.9" cy="100.5" r=".66"/>
<circle cx="186.5" cy="89.9" r=".66"/>
<circle cx="152.1" cy="129.6" r=".66"/>
<circle cx="50.3" cy="228.8" r=".66"/>
<circle cx="37" cy="224.8" r=".66"/>
<circle cx="37" cy="228.8" r=".66"/>
<circle cx="157.4" cy="250" r=".66"/>
<circle cx="22.5" cy="280.4" r=".66"/>
<circle cx="35.7" cy="280.4" r=".66"/>
</g>
<text font-size="3.5" fill="#00f" x="112.3" y="289.8">uDSR</text>
<g font-size="3.2" fill="#00f">
<text x="14.6" y="13.2">Revision 1.1</text>
<text x="15.6" y="16.4">* change R10 to 2k</text>
<text x="14.6" y="100.5">FPGA</text>
<text x="45" y="164">BRS-100-GW1NR9</text>
<text x="41" y="257.9">D2/A2</text>
<text x="41" y="255.3">D1/A1</text>
<text x="41" y="252.6">D0/A0</text>
<text x="64.8" y="255.3">GND</text>
<text x="65.9" y="257.9">3V3</text>
<text x="67.5" y="252.6">5V</text>
<text x="41" y="263.2">D4/SDA</text>
<text x="41" y="260.6">D3</text>
<text x="55.8" y="260.6">MOSI/D10</text>
<text x="57.7" y="263.2">MISO/D9</text>
<text x="41" y="268.5">D6/TX</text>
<text x="41" y="265.9">D5/SCL</text>
<text x="59.8" y="265.9">SCK/D8</text>
<text x="62.2" y="268.5">RX/D7</text>
<text x="203.6" y="290">1.1</text>
<text x="142.4" y="297.2">VK7IAN</text>
<text x="205.2" y="297.7">1/1</text>
<text x="50.3" y="300.2">Adafruit ID: 4440</text>
<text x="137.2" y="303">2026-10-16</text>
<text x="178.8" y="303">ianm</text>
</g>
<g font-size="2.8" fill="#00f">
<text x="93.9" y="206">5V</text>
<text x="116.4" y="216.5">5V</text>
<text x="117.3" y="240.4">5V</text>
</g>
<g font-size="2.8" fill="#800">
<text x="97.1" y="286.5">TITLE:</text>
<text x="193.6" y="290">REV:</text>
<text x="124.8" y="297.1">Company:</text>
<text x="193.3" y="297.6">Sheet:</text>
<text x="124.8" y="302.9">Date:</text>
<text x="161.6" y="303">Drawn By:</text>
</g>
<g font-size="2.5" fill="#800">
<text x="31.2" y="5.1">1</text>
<text x="83.1" y="5.1">2</text>
<text x="134.9" y="5.1">3</text>
<text x="186.8" y="5.1">4</text>
<text x="3" y="31.4">A</text>
<text x="213.7" y="31.4">A</text>
<text x="3" y="83.3">B</text>
<text x="213.7" y="83.3">B</text>
<text x="3" y="135.1">C</text>
<text x="213.7" y="135.1">C</text>
<text x="3" y="187">D</text>
<text x="213.7" y="187">D</text>
<text x="3" y="238.9">E</text>
<text x="213.7" y="238.9">E</text>
<text x="31.2" y="306.5">1</text>
<text x="83.1" y="306.5">2</text>
<text x="134.9" y="306.5">3</text>
<text x="186.8" y="306.5">4</text>
</g>
<g font-size="2.5" fill="#00f">
<text x="185.8" y="10">5V</text>
<text x="24.3" y="48.2">ANT</text>
<text x="150.3" y="48.6">3</text>
<text x="165.6" y="48.6">6</text>
<text x="126.1" y="90.7">VINP</text>
<text x="154.7" y="94.9">2</text>
<text x="125.9" y="101.3">VINN</text>
<text x="28.5" y="113.3">ADC0</text>
<text x="44.7" y="112.1">1</text>
<text x="48.2" y="113.2">1</text>
<text x="67.8" y="113.2">17</text>
<text x="72.8" y="112.1">36</text>
<text x="28.5" y="118.6">ADC2</text>
<text x="28.5" y="116">ADC1</text>
<text x="44.7" y="114.8">2</text>
<text x="44.7" y="117.4">3</text>
<text x="48.2" y="115.8">2</text>
<text x="48.2" y="118.5">3</text>
<text x="67.8" y="118.5">19</text>
<text x="67.8" y="115.8">18</text>
<text x="72.8" y="117.4">34</text>
<text x="72.8" y="114.8">35</text>
<text x="28.5" y="123.9">ADC4</text>
<text x="28.5" y="121.3">ADC3</text>
<text x="44.7" y="120.1">4</text>
<text x="44.7" y="122.7">5</text>
<text x="44.7" y="125.4">6</text>
<text x="48.2" y="121.1">4</text>
<text x="48.2" y="123.8">5</text>
<text x="67.8" y="123.8">21</text>
<text x="67.8" y="121.1">20</text>
<text x="72.8" y="125.4">31</text>
<text x="72.8" y="122.7">32</text>
<text x="72.8" y="120.1">33</text>
<text x="107" y="122.5">CLK81</text>
<text x="110.6" y="125.2">3v3</text>
<text x="157" y="121.4">1</text>
<text x="159.7" y="122.7">CLK</text>
<text x="172.8" y="122.7">STBY</text>
<text x="175.5" y="125.4">D0</text>
<text x="180" y="124">27</text>
<text x="180" y="121.4">28</text>
<text x="197.5" y="122.5">GND</text>
<text x="197.8" y="125.1">ADC0</text>
<text x="28.5" y="131.8">ADC7</text>
<text x="28.5" y="129.2">ADC6</text>
<text x="28.5" y="126.6">ADC5</text>
<text x="44.7" y="128">7</text>
<text x="44.7" y="130.7">8</text>
<text x="48.2" y="126.4">6</text>
<text x="48.2" y="129.1">7</text>
<text x="48.2" y="131.7">8</text>
<text x="67.8" y="131.7">24</text>
<text x="67.8" y="129.1">23</text>
<text x="67.8" y="126.4">22</text>
<text x="72.8" y="130.7">29</text>
<text x="72.8" y="128">30</text>
<text x="107.2" y="130.4">VCOM</text>
<text x="109.2" y="127.8">GND</text>
<text x="157" y="129.3">4</text>
<text x="157" y="132">5</text>
<text x="159.7" y="130.7">VCOM</text>
<text x="175.5" y="130.7">D2</text>
<text x="175.5" y="128">D1</text>
<text x="180" y="132">24</text>
<text x="180" y="129.3">25</text>
<text x="180" y="126.7">26</text>
<text x="197.8" y="130.4">ADC2</text>
<text x="197.8" y="127.8">ADC1</text>
<text x="28.5" y="137.1">ADC9</text>
<text x="28.5" y="134.5">ADC8</text>
<text x="43.2" y="135.9">10</text>
<text x="44.7" y="133.3">9</text>
<text x="48.2" y="134.4">9</text>
<text x="48.2" y="137">10</text>
<text x="67.8" y="137">26</text>
<text x="67.8" y="134.4">25</text>
<text x="72.8" y="135.9">27</text>
<text x="72.8" y="133.3">28</text>
<text x="157" y="134.6">6</text>
<text x="157" y="137.3">7</text>
<text x="159.7" y="133.3">IRS</text>
<text x="159.7" y="135.9">VREF</text>
<text x="175.5" y="135.9">D4</text>
<text x="175.5" y="133.3">D3</text>
<text x="180" y="134.6">23</text>
<text x="197.8" y="135.7">ADC4</text>
<text x="197.8" y="133.1">ADC3</text>
<text x="43.2" y="138.6">11</text>
<text x="43.2" y="141.2">12</text>
<text x="43.2" y="143.9">13</text>
<text x="48.2" y="139.6">11</text>
<text x="48.2" y="142.3">12</text>
<text x="67.8" y="142.3">28</text>
<text x="67.8" y="139.6">27</text>
<text x="72.8" y="143.9">24</text>
<text x="72.8" y="141.2">25</text>
<text x="72.8" y="138.6">26</text>
<text x="83.8" y="142.4">IQSCK</text>
<text x="110.6" y="143.7">3v3</text>
<text x="157" y="139.9">8</text>
<text x="159.7" y="138.6">VREFT</text>
<text x="159.7" y="141.2">VREFB</text>
<text x="175.5" y="143.9">D5</text>
<text x="180" y="142.6">20</text>
<text x="197.5" y="141">GND</text>
<text x="197.6" y="138.3">3v3</text>
<text x="197.8" y="143.7">ADC5</text>
<text x="27.6" y="145">CLK81</text>
<text x="43.2" y="146.5">14</text>
<text x="43.2" y="149.2">15</text>
<text x="48.2" y="144.9">13</text>
<text x="48.2" y="147.6">14</text>
<text x="67.8" y="147.6">30</text>
<text x="67.8" y="144.9">29</text>
<text x="72.8" y="149.2">22</text>
<text x="72.8" y="146.5">23</text>
<text x="83.8" y="147.7">IQMISO</text>
<text x="83.9" y="145">IQMOSI</text>
<text x="109.2" y="149">GND</text>
<text x="110.6" y="146.4">3v3</text>
<text x="175.5" y="149.2">D7</text>
<text x="175.5" y="146.5">D6</text>
<text x="180" y="147.8">18</text>
<text x="180" y="145.2">19</text>
<text x="197.8" y="149">ADC7</text>
<text x="197.8" y="146.3">ADC6</text>
<text x="29.8" y="155.6">GND</text>
<text x="43.2" y="151.8">16</text>
<text x="43.2" y="154.5">17</text>
<text x="48.2" y="150.2">15</text>
<text x="48.2" y="152.9">16</text>
<text x="48.2" y="155.5">GND</text>
<text x="65.2" y="155.5">GND</text>
<text x="67.8" y="152.9">32</text>
<text x="67.8" y="150.2">31</text>
<text x="72.8" y="154.5">20</text>
<text x="72.8" y="151.8">21</text>
<text x="83.8" y="155.6">GND</text>
<text x="83.8" y="153">DR</text>
<text x="83.9" y="150.3">IQCS</text>
<text x="108.7" y="151.6">VINN</text>
<text x="108.9" y="154.2">VINP</text>
<text x="155.5" y="150.5">12</text>
<text x="155.5" y="153.1">13</text>
<text x="159.7" y="151.8">VIN-</text>
<text x="159.7" y="154.5">VIN+</text>
<text x="175.5" y="154.5">D9</text>
<text x="175.5" y="151.8">D8</text>
<text x="180" y="155.8">15</text>
<text x="180" y="153.1">16</text>
<text x="180" y="150.5">17</text>
<text x="197.8" y="154.2">ADC9</text>
<text x="197.8" y="151.6">ADC8</text>
<text x="11.7" y="158.2">5V</text>
<text x="43.2" y="157.1">18</text>
<text x="48.2" y="158.2">5V</text>
<text x="66.3" y="158.2">3v3</text>
<text x="72.8" y="157.1">19</text>
<text x="83.9" y="158.3">3v3</text>
<text x="109.2" y="156.9">GND</text>
<text x="175.6" y="157.1">DF</text>
<text x="197.6" y="156.9">3v3</text>
<text x="12.4" y="196.5">ENCB</text>
<text x="12.3" y="201.9">ENCA</text>
<text x="16.3" y="199.2">3V</text>
<text x="106.4" y="201.7">AUDIO</text>
<text x="142.4" y="202.1">2</text>
<text x="146.3" y="203.1">-VIN</text>
<text x="168.7" y="203.1">VO1</text>
<text x="176.2" y="202.1">5</text>
<text x="9.4" y="208.5">ENCBUT</text>
<text x="13.1" y="205.9">GND</text>
<text x="118.3" y="209.6">VOLCONTROL</text>
<text x="142.4" y="207.4">3</text>
<text x="146.3" y="208.4">HP SENSE</text>
<text x="168.7" y="205.8">VO2</text>
<text x="176.2" y="204.7">8</text>
<text x="142.4" y="210">4</text>
<text x="146.3" y="211.1">DC VOL/SD#</text>
<text x="164.6" y="211.1">BYPASS</text>
<text x="176.2" y="210">7</text>
<text x="12.3" y="225.7">ENCA</text>
<text x="12.4" y="229.6">ENCB</text>
<text x="14.1" y="237.6">ENC</text>
<text x="198.2" y="249.7">1</text>
<text x="22" y="253.4">ENC</text>
<text x="35.5" y="252.4">0</text>
<text x="35.5" y="255">1</text>
<text x="35.5" y="257.7">2</text>
<text x="74.1" y="252.4">13</text>
<text x="74.1" y="255">12</text>
<text x="74.1" y="257.7">11</text>
<text x="83.8" y="256.1">GND</text>
<text x="102.5" y="253.5">5V</text>
<text x="198.2" y="255">2</text>
<text x="198.2" y="252.4">3</text>
<text x="21.2" y="261.3">IQCS</text>
<text x="35.5" y="260.3">3</text>
<text x="35.5" y="262.9">4</text>
<text x="74.1" y="260.3">10</text>
<text x="74.1" y="262.9">9</text>
<text x="83.9" y="261.4">AUDL</text>
<text x="19.6" y="269.3">IQSCK</text>
<text x="22.1" y="264.1">SDA</text>
<text x="22.5" y="266.7">SCL</text>
<text x="35.5" y="265.6">5</text>
<text x="35.5" y="268.2">6</text>
<text x="74.1" y="265.6">8</text>
<text x="74.1" y="268.2">7</text>
<text x="83.6" y="269.3">ENCBUT P1</text>
<text x="83.8" y="264.1">DR</text>
<text x="83.9" y="266.7">AUDH</text>
<text x="48.5" y="281">SDA</text>
<text x="48.9" y="283.7">SCL</text>
<text x="48.3" y="289.2">GND</text>
</g>
<g font-size="2.5" fill="#000080">
<text x="167.8" y="15.4">R1</text>
<text x="168" y="18">47</text>
<text x="154.7" y="29.9">100n</text>
<text x="155.2" y="27.2">C1</text>
<text x="165.3" y="29.9">100n</text>
<text x="165.7" y="27.2">C2</text>
<text x="173.9" y="29.9">L1</text>
<text x="59.3" y="33.8">R2</text>
<text x="173.9" y="32.5">10u</text>
<text x="59.5" y="36.5">1k</text>
<text x="157.8" y="41.8">U1</text>
<text x="17.1" y="45.5">Antenna</text>
<text x="17.3" y="43.2">J1</text>
<text x="28.2" y="46">10n</text>
<text x="28.2" y="43.6">C3</text>
<text x="46" y="46">820p</text>
<text x="46" y="43.6">C4</text>
<text x="59.3" y="46">510p</text>
<text x="59.3" y="43.6">C5</text>
<text x="72.5" y="46">820p</text>
<text x="72.5" y="43.6">C6</text>
<text x="85.9" y="46.9">330n</text>
<text x="85.9" y="44.5">L2</text>
<text x="99.2" y="46.9">390n</text>
<text x="99.2" y="44.5">L3</text>
<text x="112.4" y="46.9">390n</text>
<text x="112.4" y="44.5">L4</text>
<text x="125.6" y="46.9">330n</text>
<text x="125.6" y="44.5">L5</text>
<text x="139.3" y="43.6">C7</text>
<text x="139.7" y="46">10n</text>
<text x="157.5" y="44.5">AG203-63G</text>
<text x="177.7" y="43.6">C8</text>
<text x="178.1" y="46">10n</text>
<text x="23.6" y="59">1N4148W</text>
<text x="23.6" y="56.4">1N4148W</text>
<text x="55.3" y="58.8">2u2</text>
<text x="55.3" y="56.4">L6</text>
<text x="68.5" y="58.8">2u2</text>
<text x="68.5" y="56.4">L7</text>
<text x="83.2" y="57.7">120p</text>
<text x="83.7" y="55">C9</text>
<text x="96.5" y="57.7">220p</text>
<text x="97" y="55">C10</text>
<text x="109.7" y="57.7">220p</text>
<text x="110.2" y="55">C11</text>
<text x="122.9" y="57.7">220p</text>
<text x="123.4" y="55">C12</text>
<text x="136.2" y="57.7">120p</text>
<text x="136.6" y="55">C13</text>
<text x="35.5" y="69.6">D1 D2</text>
<text x="144.1" y="88.1">10</text>
<text x="144.6" y="85.4">R3</text>
<text x="157.2" y="88.1">TC16-161T+</text>
<text x="157.3" y="85.4">T1</text>
<text x="131.4" y="94.7">C14</text>
<text x="131.6" y="97.4">10p</text>
<text x="144.1" y="98.7">10</text>
<text x="144.6" y="96">R5</text>
<text x="179.9" y="99.7">49.9</text>
<text x="181.5" y="97.4">R4</text>
<text x="48" y="106.6">U2</text>
<text x="47.5" y="109.3">BRS-100-GW1NR9</text>
<text x="157.8" y="118.5">ADC10080CIMT/NOPB</text>
<text x="158.5" y="115.9">U3</text>
<text x="23.6" y="160.9">D3</text>
<text x="122.1" y="160.9">C15</text>
<text x="128.7" y="160.9">C16</text>
<text x="135.3" y="160.9">C17 C18</text>
<text x="147.9" y="160.9">C19</text>
<text x="153.8" y="160.9">C20</text>
<text x="184.3" y="160.9">C21 C22</text>
<text x="23.4" y="163.5">SS14</text>
<text x="121.6" y="166.2">100n 100n 100n 100n</text>
<text x="148.8" y="166.2">22u 100n</text>
<text x="183.8" y="166.2">100n</text>
<text x="191.8" y="166.2">22u</text>
<text x="19.9" y="190">SW1</text>
<text x="19" y="192.6">EN11-VSM-0AF20</text>
<text x="67.2" y="197.8">R6</text>
<text x="87.7" y="197.1">C23</text>
<text x="147.9" y="196.6">U4</text>
<text x="66.8" y="200.5">1k5</text>
<text x="87.7" y="199.4">100n</text>
<text x="147.3" y="199.2">LM4875</text>
<text x="65.9" y="208.5">R7</text>
<text x="84.4" y="208.5">R8</text>
<text x="99" y="209.8">R9</text>
<text x="25.1" y="212.9">Main Tune</text>
<text x="64.8" y="211.1">100k</text>
<text x="68.6" y="215.1">C24</text>
<text x="83.9" y="211.1">470</text>
<text x="98.5" y="212.5">10k</text>
<text x="194.5" y="215.3">J2</text>
<text x="28.8" y="220.3">R11</text>
<text x="42" y="220.3">R12</text>
<text x="68.7" y="217.7">100n</text>
<text x="189.6" y="220.4">C25</text>
<text x="28.8" y="222.7">4k7</text>
<text x="42" y="222.7">4k7</text>
<text x="99.6" y="223.1">R10</text>
<text x="99.9" y="225.7">2k</text>
<text x="108.3" y="225.7">C26</text>
<text x="120.2" y="225.7">C27</text>
<text x="189.1" y="223">100n</text>
<text x="28.9" y="232.3">R13</text>
<text x="41.4" y="233.6">C29</text>
<text x="108.4" y="228.3">100n</text>
<text x="120.3" y="228.3">100n</text>
<text x="28.4" y="235">10k</text>
<text x="40.9" y="236.3">10n</text>
<text x="42.1" y="244.2">U6</text>
<text x="135.4" y="244.2">U5</text>
<text x="186.3" y="244.9">D4</text>
<text x="202.8" y="245.9">J3</text>
<text x="41.3" y="246.9">SEEEDXIAORP2350</text>
<text x="89.7" y="250">SS14</text>
<text x="89.7" y="247.6">D5</text>
<text x="133.8" y="246.9">MC7805CD2TR4G</text>
<text x="186.3" y="247.3">SS14</text>
<text x="202.5" y="248.5">Power</text>
<text x="119.4" y="260.1">C31</text>
<text x="150.7" y="262.7">100n</text>
<text x="151.3" y="260.1">C32</text>
<text x="61.7" y="274.6">H1</text>
<text x="22.9" y="278.6">R5610</text>
<text x="55.8" y="277.3">OLED-SSD1306</text>
<text x="24.8" y="287.9">C103</text>
<text x="38.1" y="287.9">C104</text>
<text x="25.7" y="290.5">22u</text>
<text x="39" y="290.5">22u</text>
</g>
<g font-size="2.5">
<text x="155.8" y="57.3" transform="rotate(-90 155.8 57.3)">1</text>
<text x="158.5" y="57.3" transform="rotate(-90 158.5 57.3)">2</text>
<text x="161.1" y="57.3" transform="rotate(-90 161.1 57.3)">4</text>
<text x="163.8" y="57.3" transform="rotate(-90 163.8 57.3)">5</text>
<text x="157" y="126.7">3</text>
<text x="159.7" y="128">VSSA</text>
<text x="171.4" y="141.2">VSSIO</text>
<text x="180" y="139.9">21</text>
<text x="155.5" y="147.8">11</text>
<text x="159.7" y="149.2">VSSA</text>
<text x="155.5" y="155.8">14</text>
<text x="159.7" y="157.1">VSSA</text>
<text x="176.2" y="215.3">6</text>
<text x="168.2" y="216.4">GND</text>
<text x="63.5" y="281.2">1</text>
<text x="63.5" y="283.8">2</text>
<text x="63.5" y="286.5">3</text>
<text x="63.5" y="289.1">4</text>
<text x="63.5" y="291.8">5</text>
<text x="63.5" y="294.4">6</text>
</g>
<g font-size="2.5" fill="#840000">
<text x="154.3" y="89.6">1</text>
<text x="172.5" y="89.6">6</text>
<text x="154.3" y="100.2">3</text>
<text x="172.5" y="100.2">4</text>
</g>
<g font-size="2.5" fill="#f00">
<text x="157" y="124">2</text>
<text x="159.7" y="125.4">VDDA</text>
<text x="180" y="137.3">22</text>
<text x="157" y="142.6">9</text>
<text x="159.7" y="143.9">VDDA</text>
<text x="170.8" y="138.6">VDDIO</text>
<text x="155.5" y="145.2">10</text>
<text x="159.7" y="146.5">VDDA</text>
<text x="142.4" y="215.3">1</text>
<text x="146.3" y="216.4">VDD</text>
</g>
<g font-size="2.5" fill="#8d2323">
<text x="130.5" y="249.7">3</text>
<text x="134.4" y="250.8">VOUT</text>
<text x="144.4" y="250.8">VIN</text>
<text x="151.1" y="249.7">1</text>
<text x="141.3" y="258.4" transform="rotate(-90 141.3 258.4)">4</text>
</g>
<g font-size="2.5" fill="#f0f">
<text x="12.4" y="256.1">P27 IQMOSI</text>
<text x="12.4" y="253.4">P26</text>
<text x="12.4" y="261.4">P5</text>
<text x="12.4" y="258.7">P28 IQMISO</text>
<text x="94.5" y="261.6">P3</text>
<text x="12.4" y="269">P0</text>
<text x="12.4" y="266.4">P7</text>
<text x="12.4" y="264">P6</text>
<text x="94.5" y="266.6">P2</text>
<text x="94.5" y="264">P4</text>
</g>
<g font-size="2.3" fill="#00f">
<text x="49.9" y="203.1">AUDH</text>
<text x="197.1" y="198.8">Phones</text>
<text x="50.3" y="205.8">AUDL</text>
<text x="95.2" y="215.6">Volume</text>
<text x="83.8" y="258.7">3V</text>
<text x="9.9" y="281.2">3V</text>
</g>
<g font-size="2.3" fill="#000080">
<text x="132.8" y="225.6">C28</text>
<text x="133" y="228.3">22u</text>
<text x="167.2" y="245.5">R14</text>
<text x="165.4" y="248.1">10/2.4W</text>
<text x="114.3" y="260">C30</text>
<text x="114.5" y="262.7">22u 100n</text>
<text x="164.6" y="260">C33</text>
<text x="164.8" y="262.7">22u</text>
<text x="177.8" y="260">C34</text>
<text x="178" y="262.7">22u</text>
</g>
<g font-size="1.6" fill="#a54b4b">
<text x="27.4" y="197.9">C</text>
<text x="27.4" y="195.2">B</text>
<text x="34.2" y="196.5">B</text>
<text x="27.4" y="200.5">A</text>
<text x="34.2" y="201.8">A</text>
<text x="34.2" y="199.2">C</text>
<text x="190.2" y="201.8">1</text>
<text x="27.2" y="204.5">D</text>
<text x="27.5" y="207.1">E</text>
<text x="34.2" y="205.8">D</text>
<text x="34.2" y="208.4">E</text>
<text x="190.2" y="209.8">2</text>
<text x="190.2" y="204.5">3</text>
<text x="190.2" y="207.1">4</text>
</g>
<text font-size="1.6" x="140.1" y="254.5">GND</text>
</svg>
